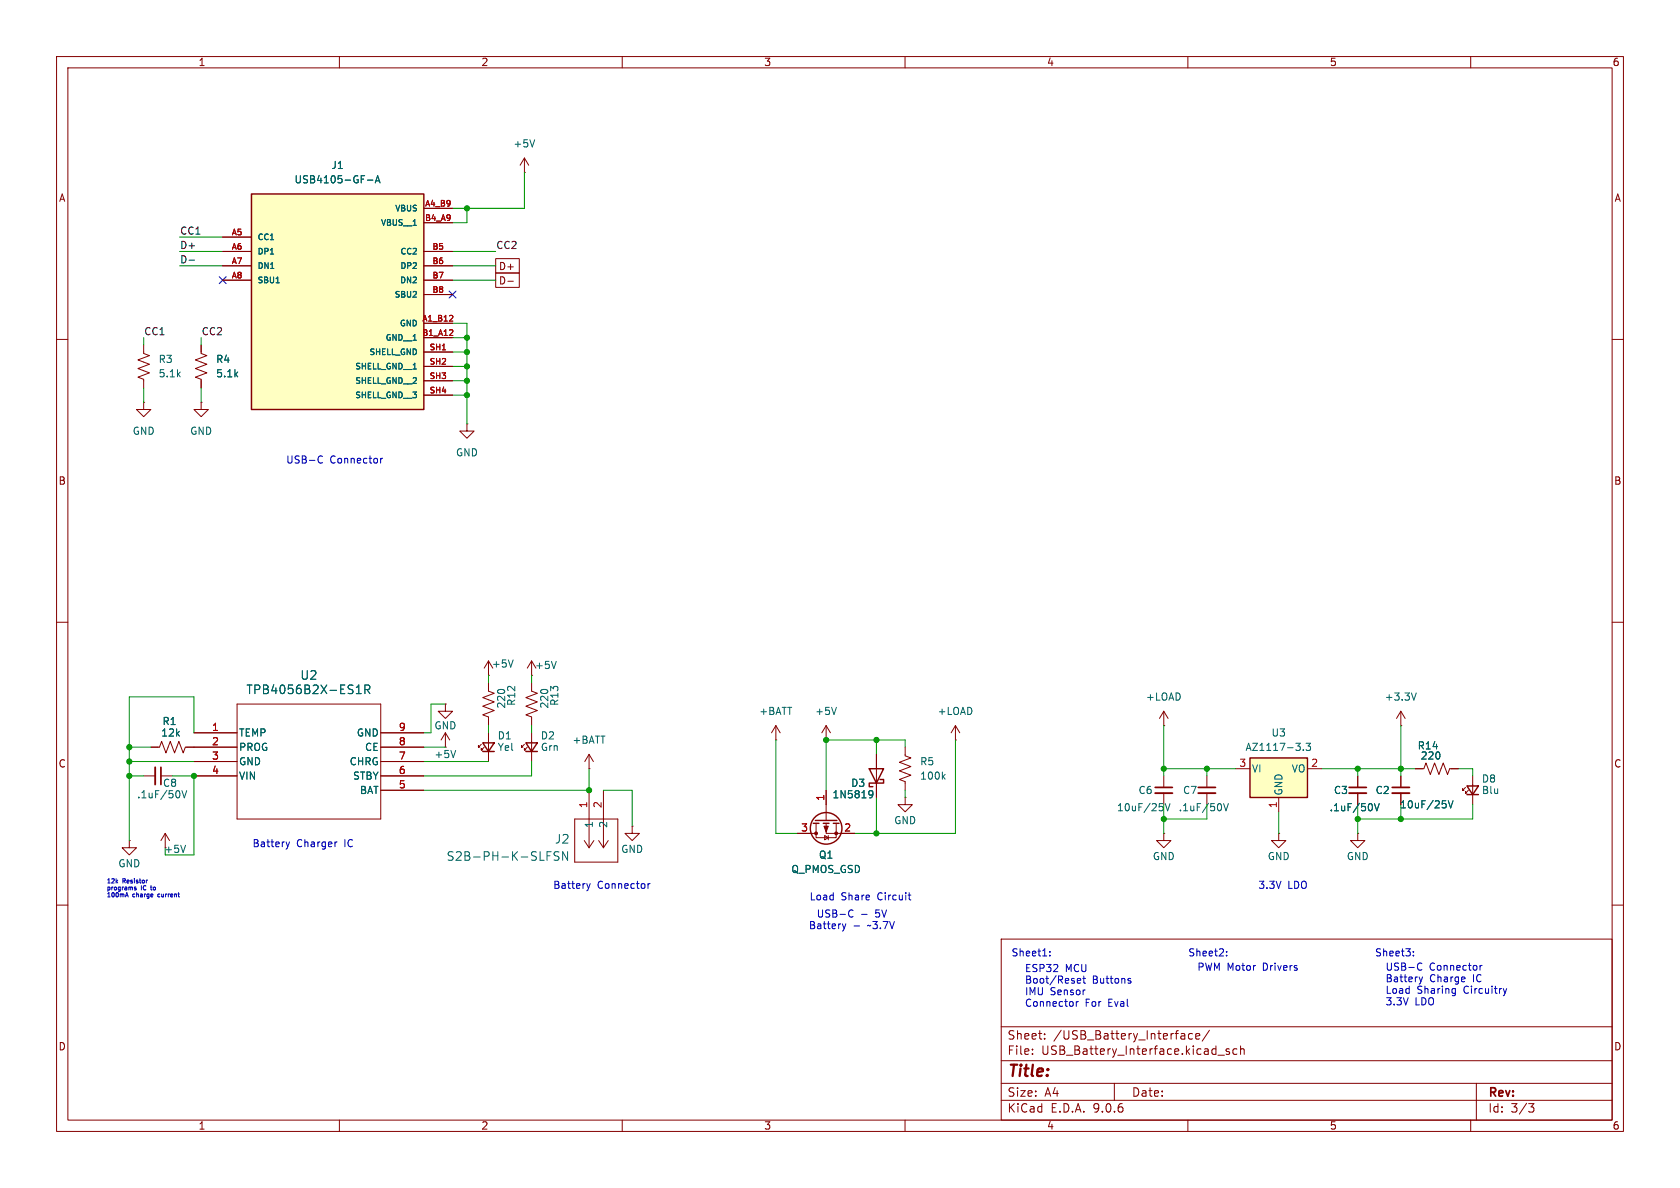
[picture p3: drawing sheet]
<svg xmlns="http://www.w3.org/2000/svg" width="297mm" height="210mm" viewBox="0 0 297 210" stroke-linecap="round" stroke-linejoin="round" font-family="sans-serif">
<g fill="none" stroke="#840000" stroke-width=".18">
<path d="M10 10h277v190h-277zM12 12h273v186h-273zM60 10v2M110 10v2M160 10v2M210 10v2M260 10v2M92.7 30.5h.1M92.7 27.9l-.8 1.3M92.7 27.9l.8 1.3M92.7 27.9v2.6M10 60h2"/>
<path d="M285 60h2M10 110h2M285 110h2M25.4 137.2h2M28.4 137.2h2.1M92.7 131.6l-.5 .5v-.3v.3h.3M93.2 132.1l-.5 .5v-.3v.3h.3M94 120.7v1.5l1 .4-2 .7 2 .8-2 .7 2 .8-2 .8 1 .3v1.6M94 129.5v5.1M104.1 135.9h.1M104.1 133.4l-.7 1.2M104.1 133.4l.8 1.2"/>
<path d="M104.1 133.4v2.5M137.2 130.8h.1M137.2 128.3l-.8 1.2M137.2 128.3l.7 1.2M137.2 128.3v2.5M146 130.8h.1M146 128.3l-.7 1.2M146 128.3l.8 1.2M146 128.3v2.5M168.9 130.8h.1M168.9 128.3l-.8 1.2M168.9 128.3l.8 1.2"/>
<path d="M168.9 128.3v2.5M205.7 128.3h.1M205.7 125.7l-.7 1.3M205.7 125.7l.8 1.3M205.7 125.7v2.6M205.7 137.2v2M213.4 137.2v2M240 137.2v2M247.6 137.2v2M250.2 135.9h1.5l.4-1 .8 2 .7-2 .8 2 .7-2 .8 2 .4-1h1.5M259.1 139.2l-.5 .5v-.3v.3h.2M259.6 139.7l-.5 .5v-.2v.2h.2"/>
<path d="M260.3 137.2v5M22.9 148.6v1.3h1.2l-1.2 1.2-1.3-1.2h1.3M22.9 148.6h.1M29.2 147.3l-.8 1.3M29.2 147.3l.8 1.3M29.2 147.3v2.6M111.8 146.1v1.2h1.2l-1.2 1.3-1.3-1.3h1.3M111.8 146.1h.1M205.7 147.3v1.3h1.3l-1.3 1.3-1.2-1.3h1.2M205.7 147.3h.1M205.7 140.2v2M213.4 140.2v2"/>
<path d="M240 140.2v2M247.6 140.2v2M10 160h2M177 166h108v32h-108zM285 160h2M60 198v2M110 198v2M160 198v2M177 194.5h108M177 191.5h108M177 187.5h108M177 181.5h108"/>
<path d="M182.5 186.3v.1M182.5 185.5v.1M184.7 183.6v.1M184.7 182.8v.1M197 191.5v3M210 198v2M210.8 182.8l-.4-.1-.3 .3v.4l.1 .2h.6M211.4 183.2l.7-.1-.1-.3-.4-.1-.2 .2 .1 .7h.5M213.8 182.1l-1.3 2M215.3 186.5h1.2M217.3 185.5l-.3-.1-.3 .2 .1 .2 .5 .2v.3h-.6M218.7 185.5l-.5-.1-.2 .3v.4l.1 .2h.6"/>
<path d="M219.3 185.5l.2-.1 .4 .1 .1 .9M219.3 184.9v1.5M260 198v2M261 191.5v6.5M270.2 195.1h1l-.5 .6 .4 .1 .1 .5-.3 .3h-.4"/>
</g>
<path d="M93 131.3h2l-1 1.5zM93 132.8h2M259.3 138.9h2.1l-1.1 1.6zM259.3 140.5h2.1" fill="none" stroke="#840000" stroke-width=".25"/>
<path d="M28.4 135.6v3.1M204.2 139.2h3.1M211.8 139.2h3.1M238.5 139.2h3.1M246.1 139.2h3.1" fill="none" stroke="#840000" stroke-width=".3"/>
<path d="M27.4 135.6v3.1M204.2 140.2h3.1M211.8 140.2h3.1M238.5 140.2h3.1M246.1 140.2h3.1" fill="none" stroke="#840000" stroke-width=".33"/>
<path d="M94.5 24.7l-.4 1.3M32.2 139.8l.4 1.2 .4-1.2M147.9 125l-.5 1.3M32.8 149.4l-.4 1.3M205.6 142.7v.5M206 142.1l.4 1.2 .4-1.2M216.3 142.1l.4 1.2 .5-1.2M243 142.1l.4 1.2 .4-1.2M255.6 142.2v.5M256 141.5l.5 1.3 .4-1.3" fill="none" stroke="#006464" stroke-width=".18"/>
<path d="M221 134h10.1v7h-10.1z" fill="#ffffc2"/>
<g fill="none" stroke="#840000" stroke-width=".25">
<path d="M153.7 135.9h2.5l-1.3 2.5zM155.6 137.8h.6v.6h-2.5v.7h.6M221 134h10.1v7h-10.1zM143.8 145.5h1M144.1 145h3.9M145.5 145.5h1.1M147.3 145.5h1"/>
<circle cx="146" cy="146.4" r="2.79"/>
</g>
<g fill="none" stroke="#840000" stroke-width=".18">
<path d="M25.4 71.1v1.3h1.3l-1.3 1.3-1.3-1.3h1.3M25.4 71.1h.1M25.4 61v1.5l1 .4-2 .7 2 .8-2 .8 2 .7-2 .8 1 .4v1.5M35.6 61v1.5l1 .4-2.1 .7 2.1 .8-2.1 .8 2.1 .7-2.1 .8 1.1 .4v1.5M35.6 71.1v1.3h1.2l-1.2 1.3-1.3-1.3h1.3M35.6 71.1h.1M93.2 118.1l.8-1.3v2.6M94 119.4h.1M26.7 132.1h1.5l.4-1 .7 2 .8-2 .8 2 .7-2 .8 2 .4-1h9.1M34.3 129.5h7.6M34.3 134.6h7.6M34.3 137.2h7.6"/>
<path d="M41.9 124.5h25.4v20.3h-25.4zM67.3 129.5h7.6M67.3 132.1h7.6M67.3 134.6h7.6M67.3 137.2h7.6M67.3 139.7h7.6M146 139.7v5.3M154.9 133.4v7.6M160 132.1v1.5l1 .4-2 .7 2 .8-2 .8 2 .7-2 .8 1 .4v1.5M218.4 135.9h2.6M231.1 135.9h2.6M247.6 128.3h.1"/>
<path d="M247.6 125.7l-.7 1.3M247.6 125.7l.8 1.3M247.6 125.7v2.6M141 147.3h3.3M144.3 145.5v2.6h3.5v-2.6M145.8 147.7l.6 .4-.6 .4zM146 145.5v1.8h5.1M146.4 147.7v.8M160 141v1.2h1.3l-1.3 1.3-1.3-1.3h1.3M160 141h.1M226.1 147.3v1.3h1.2l-1.2 1.3-1.3-1.3h1.3M226.1 147.3h.1"/>
<path d="M226.1 141v2.5M240 147.3v1.3h1.3l-1.3 1.3-1.2-1.3h1.2M240 147.3h.1"/>
</g>
<path d="M98.3 116.9l-.4 1.3M63 122.6h.9M63.1 121.5l.3-.4v1.5M64.5 121.9l.7-.1 .2-.2-.1-.4-.2-.1h-.6v1.5M64.9 121.9l.5 .7M153.7 139.8h.4l.2 .1a.84 .84 0 0 1-.3 1.1h-.3M166.7 137.3l.4 .4M167.1 136.9l-.5 .5M230.4 132.5v.2M230.9 131.4h.8l-.4 .5 .3 .1v.5l-.2 .2-.5-.2M250.4 122.5l-.5 1.3M154.3 140.3l-.2 .3-.4-.1" fill="none" stroke="#006464" stroke-width=".18"/>
<g fill="#840000" stroke="#840000" stroke-width=".18">
<path d="M145.7 146.1h.7l-.4 1z"/>
<circle cx="144.3" cy="147.3" r=".25"/>
<circle cx="147.8" cy="147.3" r=".25"/>
</g>
<path d="M44.4 34.3h30.5v38.1h-30.5z" fill="#ffffc2"/>
<path d="M44.4 34.3h30.5v38.1h-30.5zM85.3 131.3h2.1l-1 1.5zM85.3 132.8h2.1" fill="none" stroke="#840000" stroke-width=".25"/>
<g fill="none" stroke="#840000" stroke-width=".18">
<path d="M74.9 36.8h5.1M74.9 39.4h5.1M39.4 41.9h5M39.4 44.5h5M39.4 47h5M39.4 49.5h5M74.9 44.5h5.1M74.9 47h5.1M74.9 49.5h5.1M74.9 52.1h5.1M74.9 57.2h5.1M74.9 59.7h5.1"/>
<path d="M87.6 48.3h4.2v2.5h-4.2zM87.6 45.7h4.2v2.6h-4.2zM89.8 49.7h.9M35.6 61v1.2M35.6 67.3v1.3M74.9 62.2h5.1M74.9 64.8h5.1M74.9 67.3h5.1M74.9 69.9h5.1M82.5 74.9v1.3h1.3l-1.3 1.3-1.2-1.3h1.2M82.5 74.9h.1M85.6 118.1l.8-1.3v2.6"/>
<path d="M86.4 119.4h.1M26.7 132.1h1.2M33 132.1h8.9M34.3 129.5h7.6M34.3 134.6h7.6M34.3 137.2h7.6M67.3 132.1h7.6M67.3 129.5h7.6M67.3 134.6h7.6M67.3 137.2h7.6M67.3 139.7h7.6M78.7 132.1h.1"/>
<path d="M78.7 124.5v1.2h1.3l-1.3 1.3-1.2-1.3h1.2M78.7 124.5h.1M78.7 129.5l-.7 1.3M78.7 129.5l.8 1.3M78.7 129.5v2.6M85.1 131.6l-.5 .5v-.3v.3h.2M85.6 132.1l-.5 .5v-.3v.3h.2M86.4 120.7v1.5l1 .4-2.1 .7 2.1 .8-2.1 .7 2.1 .8-2.1 .8 1.1 .3v1.6M86.4 129.5v5.1M104.1 139.7v10.2M106.7 139.7v10.2M146 139.7v2.5"/>
<path d="M154.9 133.4v2.5M154.9 138.4v2.6M240 137.2v2M247.6 137.2v2M250.2 135.9h1.3M256.5 135.9h1.3M101.6 144.8h7.6v7.6h-7.6zM103.3 148.6l.8 1.3M105 148.6l-.9 1.3M105.8 148.6l.9 1.3M107.5 148.6l-.8 1.3M141 147.3h2.5"/>
<path d="M148.6 147.3h2.5M240 140.2v2M247.6 140.2v2"/>
</g>
<g fill="none" stroke="#006464" stroke-width=".18">
<path d="M65 31.8h.9M66.3 32.3l.5-1.2 .4 1.2M66.5 32h.6M48.8 50h.6M90.7 116.7l-.4 1.2M63 122.6h.9M63.1 121.5l.3-.4v1.5M64.5 121.9l.7-.1 .2-.2-.1-.4-.2-.1h-.6v1.5M64.9 121.9l.5 .7M80.6 132.7l-.5 1.2M153.7 139.8h.4l.2 .1a.84 .84 0 0 1-.3 1.1h-.3M96.7 151.3h.5"/>
<path d="M96.7 150.6h.7M98.8 150.6h-.6l-.3 .2 .2 .4 .6 .3v.4l-.2 .2-.6-.1M100.3 150.6v1.5l-.8-1.5v1.5M154.3 140.3l-.2 .3-.4-.1M243 142.1l.4 1.2 .4-1.2M255.6 142.2v.5M256 141.5l.5 1.3 .4-1.3"/>
</g>
<path d="M79.4 56.8h.7M79.4 59.3h.7M80 55.8v.4M80 58.4v.3" fill="none" stroke="#a90000" stroke-width=".18"/>
<path d="M33.4 46h1" fill="none" stroke="#0f0f0f" stroke-width=".18"/>
<g fill="none" stroke="#009600" stroke-width=".18">
<path d="M82.5 36.8v2.6h-2.5M92.7 30.5v6.3h-12.7M25.4 59.7v1.3M31.7 44.5h7.7M31.7 47h7.7M31.7 41.9h7.7M35.6 59.7v1.3M80 57.2h2.5v17.7M80 44.5h7.6M80 47h7.6M80 49.5h7.6M80 59.7h2.5"/>
<path d="M25.4 68.6v2.5M35.6 68.6v2.5M80 67.3h2.5M80 64.8h2.5M80 69.9h2.5M80 62.2h2.5M86.4 119.4v1.3M94 119.4v1.3M22.9 137.2h2.5M22.9 134.6h11.4M22.9 132.1h3.8M30.5 137.2h3.8v13.9h-5.1"/>
<path d="M34.3 129.5v-6.3h-11.4v25.4M74.9 134.6h11.5M74.9 132.1h3.8M78.7 124.5h-2.5v5h-1.3M86.4 128.3v1.2M94 134.6v2.6h-19.1M94 128.3v1.2M104.1 135.9v3.8h-29.2M106.7 139.7h5.1v6.4M137.2 130.8v16.5h3.8M154.9 130.8v2.6M160 132.1v-1.3h-14v8.9"/>
<path d="M160 139.7v1.3M168.9 130.8v16.5h-17.8M205.7 135.9h12.7M205.7 128.3v8.9M213.4 135.9v1.3M233.7 135.9h16.5M240 135.9v1.3M247.6 128.3v8.9M257.8 135.9h2.5v1.3M154.9 141v6.3M205.7 142.2v5.1M213.4 142.2v2.6h-7.7"/>
<path d="M226.1 143.5v3.8M240 142.2v5.1M247.6 142.2v2.6M260.3 142.2v2.6h-20.3"/>
</g>
<path d="M38.8 48.9l1.2 1.2M40 48.9l-1.2 1.2M79.4 51.5l1.2 1.2M80.6 51.5l-1.2 1.2" fill="none" stroke="#000084" stroke-width=".18"/>
<g fill="none" stroke="#0000c2" stroke-width=".18">
<path d="M56.5 80.7l.3-.1 .2 .1M57 81.7l-.2 .2-.3-.1M67.3 81v.9M67.6 81l-.3 .3M22.2 158.3h.4M22.4 157.8l.3 .7M23.8 157l.3 .2-.1 .1h-.2M23.8 156.9v.1M24 156.8l-.2 .1M26 155.6h.1M26.6 156.8h.3M27.9 158.1v.4"/>
<path d="M50.6 148.8l.3 .9M50.9 149.7l-.2 .3M51.2 148.8l-.3 .9M59.6 148.8l-.3 .1M103.7 156.2l.3 .8M104 157l-.1 .4M104.3 156.2l-.3 .8M114.6 156.2v.8M114.9 156.2l-.3 .2M160.6 158.2h.4M160.8 159l.2 .1M148.9 163.3l.3 .9"/>
<path d="M149.2 164.2l-.2 .3M149.5 163.3l-.3 .9M150.3 160.9h.3l.2 .1M150.8 162l-.2 .1h-.3M151 163.7h1M152.3 161.6h1M185.6 168.9v.1M185.6 168.2v.1M190.3 177v.9M190.5 173.4l.6-.1-.1-.3h-.4l-.1 .1v.6h.5M190.6 177l-.3 .3M191.4 173h.5"/>
<path d="M191.6 172.5v1.1l.3 .2M199.6 173.4h.3v.2l-.1 .2h-.3M199.6 173h.3M216.8 168.9v.1M216.8 168.2v.1M249.9 168.9v.1M249.9 168.2v.1M250.8 170.3l.3-.1 .3 .2M250.9 172.7l.3 .9M251.2 173.6l-.2 .3M251.4 171.4l-.3 .1-.3-.1M251.5 172.7l-.3 .9"/>
<path d="M257.3 174.7v1.1l-.2 .2M257.3 175.5l-.4 .1M261.6 170.7v.8M262 170.7l-.4 .2M265.8 174.7l.3 .9M266.1 175.6l-.2 .3M266.4 174.7l-.3 .9"/>
</g>
<g fill="#009600" stroke="#009600" stroke-width=".18">
<circle cx="205.7" cy="144.8" r=".46"/>
<circle cx="146" cy="130.8" r=".46"/>
<circle cx="154.9" cy="130.8" r=".46"/>
<circle cx="154.9" cy="147.3" r=".46"/>
<circle cx="82.5" cy="62.2" r=".46"/>
<circle cx="82.5" cy="59.7" r=".46"/>
<circle cx="82.5" cy="64.8" r=".46"/>
<circle cx="82.5" cy="67.3" r=".46"/>
<circle cx="22.9" cy="137.2" r=".46"/>
<circle cx="22.9" cy="134.6" r=".46"/>
<circle cx="22.9" cy="132.1" r=".46"/>
<circle cx="34.3" cy="137.2" r=".46"/>
<circle cx="247.6" cy="135.9" r=".46"/>
<circle cx="240" cy="135.9" r=".46"/>
<circle cx="205.7" cy="135.9" r=".46"/>
<circle cx="240" cy="144.8" r=".46"/>
<circle cx="213.4" cy="135.9" r=".46"/>
<circle cx="247.6" cy="144.8" r=".46"/>
<circle cx="82.5" cy="36.8" r=".46"/>
<circle cx="82.5" cy="69.9" r=".46"/>
<circle cx="104.1" cy="139.7" r=".46"/>
</g>
<text font-size="2.8" fill="#840000" x="178" y="190.9">Title:</text>
<g font-size="2.1" fill="#006464">
<text x="43.5" y="122.9">TPB4056B2X-ES1R</text>
<text x="53" y="120.4">U2</text>
<text x="98" y="149.3">J2</text>
<text x="78.9" y="152.4">S2B-PH-K-SLFSN</text>
</g>
<g font-size="2.1" fill="#840000">
<text x="178" y="184">Sheet:</text>
<text x="186.2" y="184">/USB_Battery_Interface/</text>
<text x="178" y="186.7">File:</text>
<text x="184.1" y="186.7">USB_Battery_Interface.kicad_sch</text>
<text x="178" y="196.9">KiCad</text>
<text x="178" y="194.1">Size:</text>
<text x="184.7" y="194.1">A4</text>
<text x="185.7" y="196.9">E.D.A.</text>
<text x="193.3" y="196.9">9.0.6</text>
<text x="200" y="194.1">Date:</text>
<text x="263" y="194.3">Rev:</text>
<text x="263" y="196.9">Id:</text>
<text x="267.1" y="196.9">3/3</text>
</g>
<g font-size="1.8" fill="#840000">
<text x="35" y="11.9">1</text>
<text x="85" y="11.9">2</text>
<text x="135" y="11.9">3</text>
<text x="185" y="11.9">4</text>
<text x="235" y="11.9">5</text>
<text x="285" y="11.9">6</text>
<text x="10.3" y="35.9">A</text>
<text x="285.3" y="35.9">A</text>
<text x="88.1" y="47.9">D+</text>
<text x="88.1" y="50.5">D-</text>
<text x="10.3" y="85.9">B</text>
<text x="285.3" y="85.9">B</text>
<text x="10.3" y="135.9">C</text>
<text x="285.3" y="135.9">C</text>
<text x="10.3" y="185.9">D</text>
<text x="285.3" y="185.9">D</text>
<text x="35" y="199.9">1</text>
<text x="85" y="199.9">2</text>
<text x="135" y="199.9">3</text>
<text x="185" y="199.9">4</text>
<text x="235" y="199.9">5</text>
<text x="285" y="199.9">6</text>
</g>
<g font-size="1.8" fill="#006464">
<text x="90.7" y="26.3">+5V</text>
<text x="52" y="32.6">USB4105-GF-A</text>
<text x="58.5" y="30.1">J1</text>
<text x="27.9" y="64.4">R3</text>
<text x="38.1" y="64.4">R4</text>
<text x="27.9" y="66.9">5.1k</text>
<text x="38.1" y="66.9">5.1k</text>
<text x="23.4" y="77.1">GND</text>
<text x="33.5" y="77.1">GND</text>
<text x="80.5" y="80.9">GND</text>
<text x="86.9" y="118.2">+5V</text>
<text x="94.5" y="118.5">+5V</text>
<text x="89.5" y="125.4" transform="rotate(-90 89.5 125.4)">220</text>
<text x="91.3" y="124.9" transform="rotate(-90 91.3 124.9)">R12</text>
<text x="97.1" y="125.4" transform="rotate(-90 97.1 125.4)">220</text>
<text x="98.9" y="124.9" transform="rotate(-90 98.9 124.9)">R13</text>
<text x="202.5" y="124.1">+LOAD</text>
<text x="244.7" y="124.1">+3.3V</text>
<text x="28.4" y="130.4">12k</text>
<text x="28.6" y="128.4">R1</text>
<text x="42.2" y="130.4">TEMP</text>
<text x="63" y="130.4">GND</text>
<text x="76.7" y="129.1">GND</text>
<text x="87.9" y="130.9">D1</text>
<text x="95.5" y="130.9">D2</text>
<text x="101.1" y="131.7">+BATT</text>
<text x="134.1" y="126.6">+BATT</text>
<text x="144" y="126.6">+5V</text>
<text x="165.7" y="126.6">+LOAD</text>
<text x="224.7" y="130.4">U3</text>
<text x="42.2" y="132.9">PROG</text>
<text x="42.2" y="135.5">GND</text>
<text x="61.7" y="135.5">CHRG</text>
<text x="64.4" y="132.9">CE</text>
<text x="76.7" y="134.2">+5V</text>
<text x="87.9" y="132.9">Yel</text>
<text x="95.5" y="132.9">Grn</text>
<text x="162.6" y="135.5">R5</text>
<text x="220.1" y="132.9">AZ1117-3.3</text>
<text x="221.2" y="136.8">VI</text>
<text x="228.3" y="136.8">VO</text>
<text x="250.5" y="132.7">R14</text>
<text x="251.1" y="134.5">220</text>
<text x="24.1" y="141.3">.1uF/50V</text>
<text x="28.7" y="139.3">C8</text>
<text x="42.2" y="138">VIN</text>
<text x="62.3" y="138">STBY</text>
<text x="63.5" y="140.6">BAT</text>
<text x="147.1" y="141.3">1N5819</text>
<text x="150.4" y="139.3">D3</text>
<text x="162.6" y="138">100k</text>
<text x="197.4" y="143.6">10uF/25V</text>
<text x="201.2" y="140.6">C6</text>
<text x="208.3" y="143.6">.1uF/50V</text>
<text x="209.1" y="140.6">C7</text>
<text x="226.9" y="140.7" transform="rotate(-90 226.9 140.7)">GND</text>
<text x="235" y="143.6">.1uF/50V</text>
<text x="235.7" y="140.6">C3</text>
<text x="243.1" y="140.6">C2</text>
<text x="247.4" y="143.1">10uF/25V</text>
<text x="261.9" y="138.5">D8</text>
<text x="261.9" y="140.6">Blu</text>
<text x="105" y="146.4" transform="rotate(-90 105 146.4)">1</text>
<text x="107.5" y="146.4" transform="rotate(-90 107.5 146.4)">2</text>
<text x="158" y="145.9">GND</text>
<text x="20.8" y="153.5">GND</text>
<text x="109.7" y="151">GND</text>
<text x="139.8" y="154.5">Q_PMOS_GSD</text>
<text x="144.7" y="152">Q1</text>
<text x="203.7" y="152.2">GND</text>
<text x="224" y="152.2">GND</text>
<text x="238" y="152.2">GND</text>
</g>
<g font-size="1.8" fill="#0f0f0f">
<text x="31.7" y="41.6">CC1</text>
<text x="31.7" y="46.6">D-</text>
<text x="31.7" y="44.1">D+</text>
<text x="87.6" y="44.1">CC2</text>
<text x="25.4" y="59.3">CC1</text>
<text x="35.6" y="59.3">CC2</text>
</g>
<g font-size="1.8" fill="#0000c2">
<text x="50.5" y="82.1">USB-C</text>
<text x="58.3" y="82.1">Connector</text>
<text x="44.5" y="150">Battery</text>
<text x="52.4" y="150">Charger</text>
<text x="61" y="150">IC</text>
<text x="97.7" y="157.3">Battery</text>
<text x="105.6" y="157.3">Connector</text>
<text x="143" y="159.4">Load</text>
<text x="148.7" y="159.4">Share</text>
<text x="155.2" y="159.4">Circuit</text>
<text x="222.4" y="157.3">3.3V</text>
<text x="227.6" y="157.3">LDO</text>
<text x="142.9" y="164.4">Battery</text>
<text x="144.3" y="162.4">USB-C</text>
<text x="153.5" y="164.4">~3.7V</text>
<text x="154.9" y="162.4">5V</text>
<text x="178.7" y="169.3">Sheet1:</text>
<text x="181.1" y="172">ESP32</text>
<text x="188.3" y="172">MCU</text>
<text x="210" y="169.3">Sheet2:</text>
<text x="211.6" y="171.8">PWM Motor</text>
<text x="223.4" y="171.8">Drivers</text>
<text x="243" y="169.3">Sheet3:</text>
<text x="244.9" y="171.8">USB-C</text>
<text x="244.9" y="173.8">Battery</text>
<text x="252.7" y="171.8">Connector</text>
<text x="252.7" y="173.8">Charge</text>
<text x="260.5" y="173.8">IC</text>
<text x="181.1" y="174.1">Boot/Reset</text>
<text x="181.1" y="176.1">IMU</text>
<text x="181.1" y="178.2">Connector</text>
<text x="185.7" y="176.1">Sensor</text>
<text x="191.8" y="178.2">For</text>
<text x="193.1" y="174.1">Buttons</text>
<text x="196" y="178.2">Eval</text>
<text x="244.9" y="175.9">Load</text>
<text x="244.9" y="177.9">3.3V</text>
<text x="250.1" y="177.9">LDO</text>
<text x="250.5" y="175.9">Sharing</text>
<text x="258.9" y="175.9">Circuitry</text>
</g>
<g font-size="1.8" fill="#a90000">
<text x="37.4" y="129.3">1</text>
<text x="37.4" y="131.8">2</text>
<text x="70.4" y="129.3">9</text>
<text x="70.4" y="131.8">8</text>
<text x="37.4" y="134.4">3</text>
<text x="37.4" y="136.9">4</text>
<text x="70.4" y="134.4">7</text>
<text x="70.4" y="136.9">6</text>
<text x="219" y="135.6">3</text>
<text x="231.7" y="135.6">2</text>
<text x="70.4" y="139.4">5</text>
<text x="103.9" y="142.9" transform="rotate(-90 103.9 142.9)">1</text>
<text x="106.4" y="142.9" transform="rotate(-90 106.4 142.9)">2</text>
<text x="145.8" y="141.7" transform="rotate(-90 145.8 141.7)">1</text>
<text x="225.8" y="142.9" transform="rotate(-90 225.8 142.9)">1</text>
<text x="141.5" y="147.1">3</text>
<text x="149.2" y="147.1">2</text>
</g>
<text font-size="1.8" fill="#009600" x="29" y="151">+5V</text>
<g font-size="1.4" fill="#a90000">
<text x="40.9" y="41.7">A5</text>
<text x="75" y="36.6">A4_B9</text>
<text x="75" y="39.1">B4_A9</text>
<text x="40.9" y="44.2">A6</text>
<text x="40.9" y="46.7">A7</text>
<text x="76.4" y="44.2">B5</text>
<text x="76.4" y="46.7">B6</text>
<text x="40.9" y="49.3">A8</text>
<text x="76.4" y="49.3">B7</text>
<text x="76.4" y="51.8">B8</text>
<text x="74.6" y="56.9">A1_B12</text>
<text x="74.6" y="59.4">B1_A12</text>
<text x="75.8" y="62">SH1</text>
<text x="75.8" y="64.5">SH2</text>
<text x="75.8" y="67.1">SH3</text>
<text x="75.8" y="69.6">SH4</text>
</g>
<g font-size="1.4" fill="#006464">
<text x="67.2" y="40.1">VBUS__1</text>
<text x="69.7" y="37.6">VBUS</text>
<text x="45.5" y="42.6">CC1</text>
<text x="45.5" y="45.2">DP1</text>
<text x="45.5" y="47.7">DN1</text>
<text x="70.7" y="45.2">CC2</text>
<text x="70.7" y="47.7">DP2</text>
<text x="45.5" y="50.3">SBU1</text>
<text x="69.6" y="52.8">SBU2</text>
<text x="70.6" y="50.3">DN2</text>
<text x="70.6" y="57.9">GND</text>
<text x="62.7" y="65.5">SHELL_GND__1</text>
<text x="65.2" y="63">SHELL_GND</text>
<text x="68" y="60.4">GND__1</text>
<text x="62.7" y="68">SHELL_GND__2</text>
<text x="62.7" y="70.6">SHELL_GND__3</text>
</g>
<g font-size="1.1" fill="#0000c2">
<text x="18.8" y="156.4">12k</text>
<text x="18.8" y="157.6">programs</text>
<text x="18.8" y="158.8">100mA</text>
<text x="21.7" y="156.4">Resistor</text>
<text x="23.5" y="158.8">charge</text>
<text x="25" y="157.6">IC</text>
<text x="27" y="157.6">to</text>
<text x="28.3" y="158.8">current</text>
</g>
</svg>
